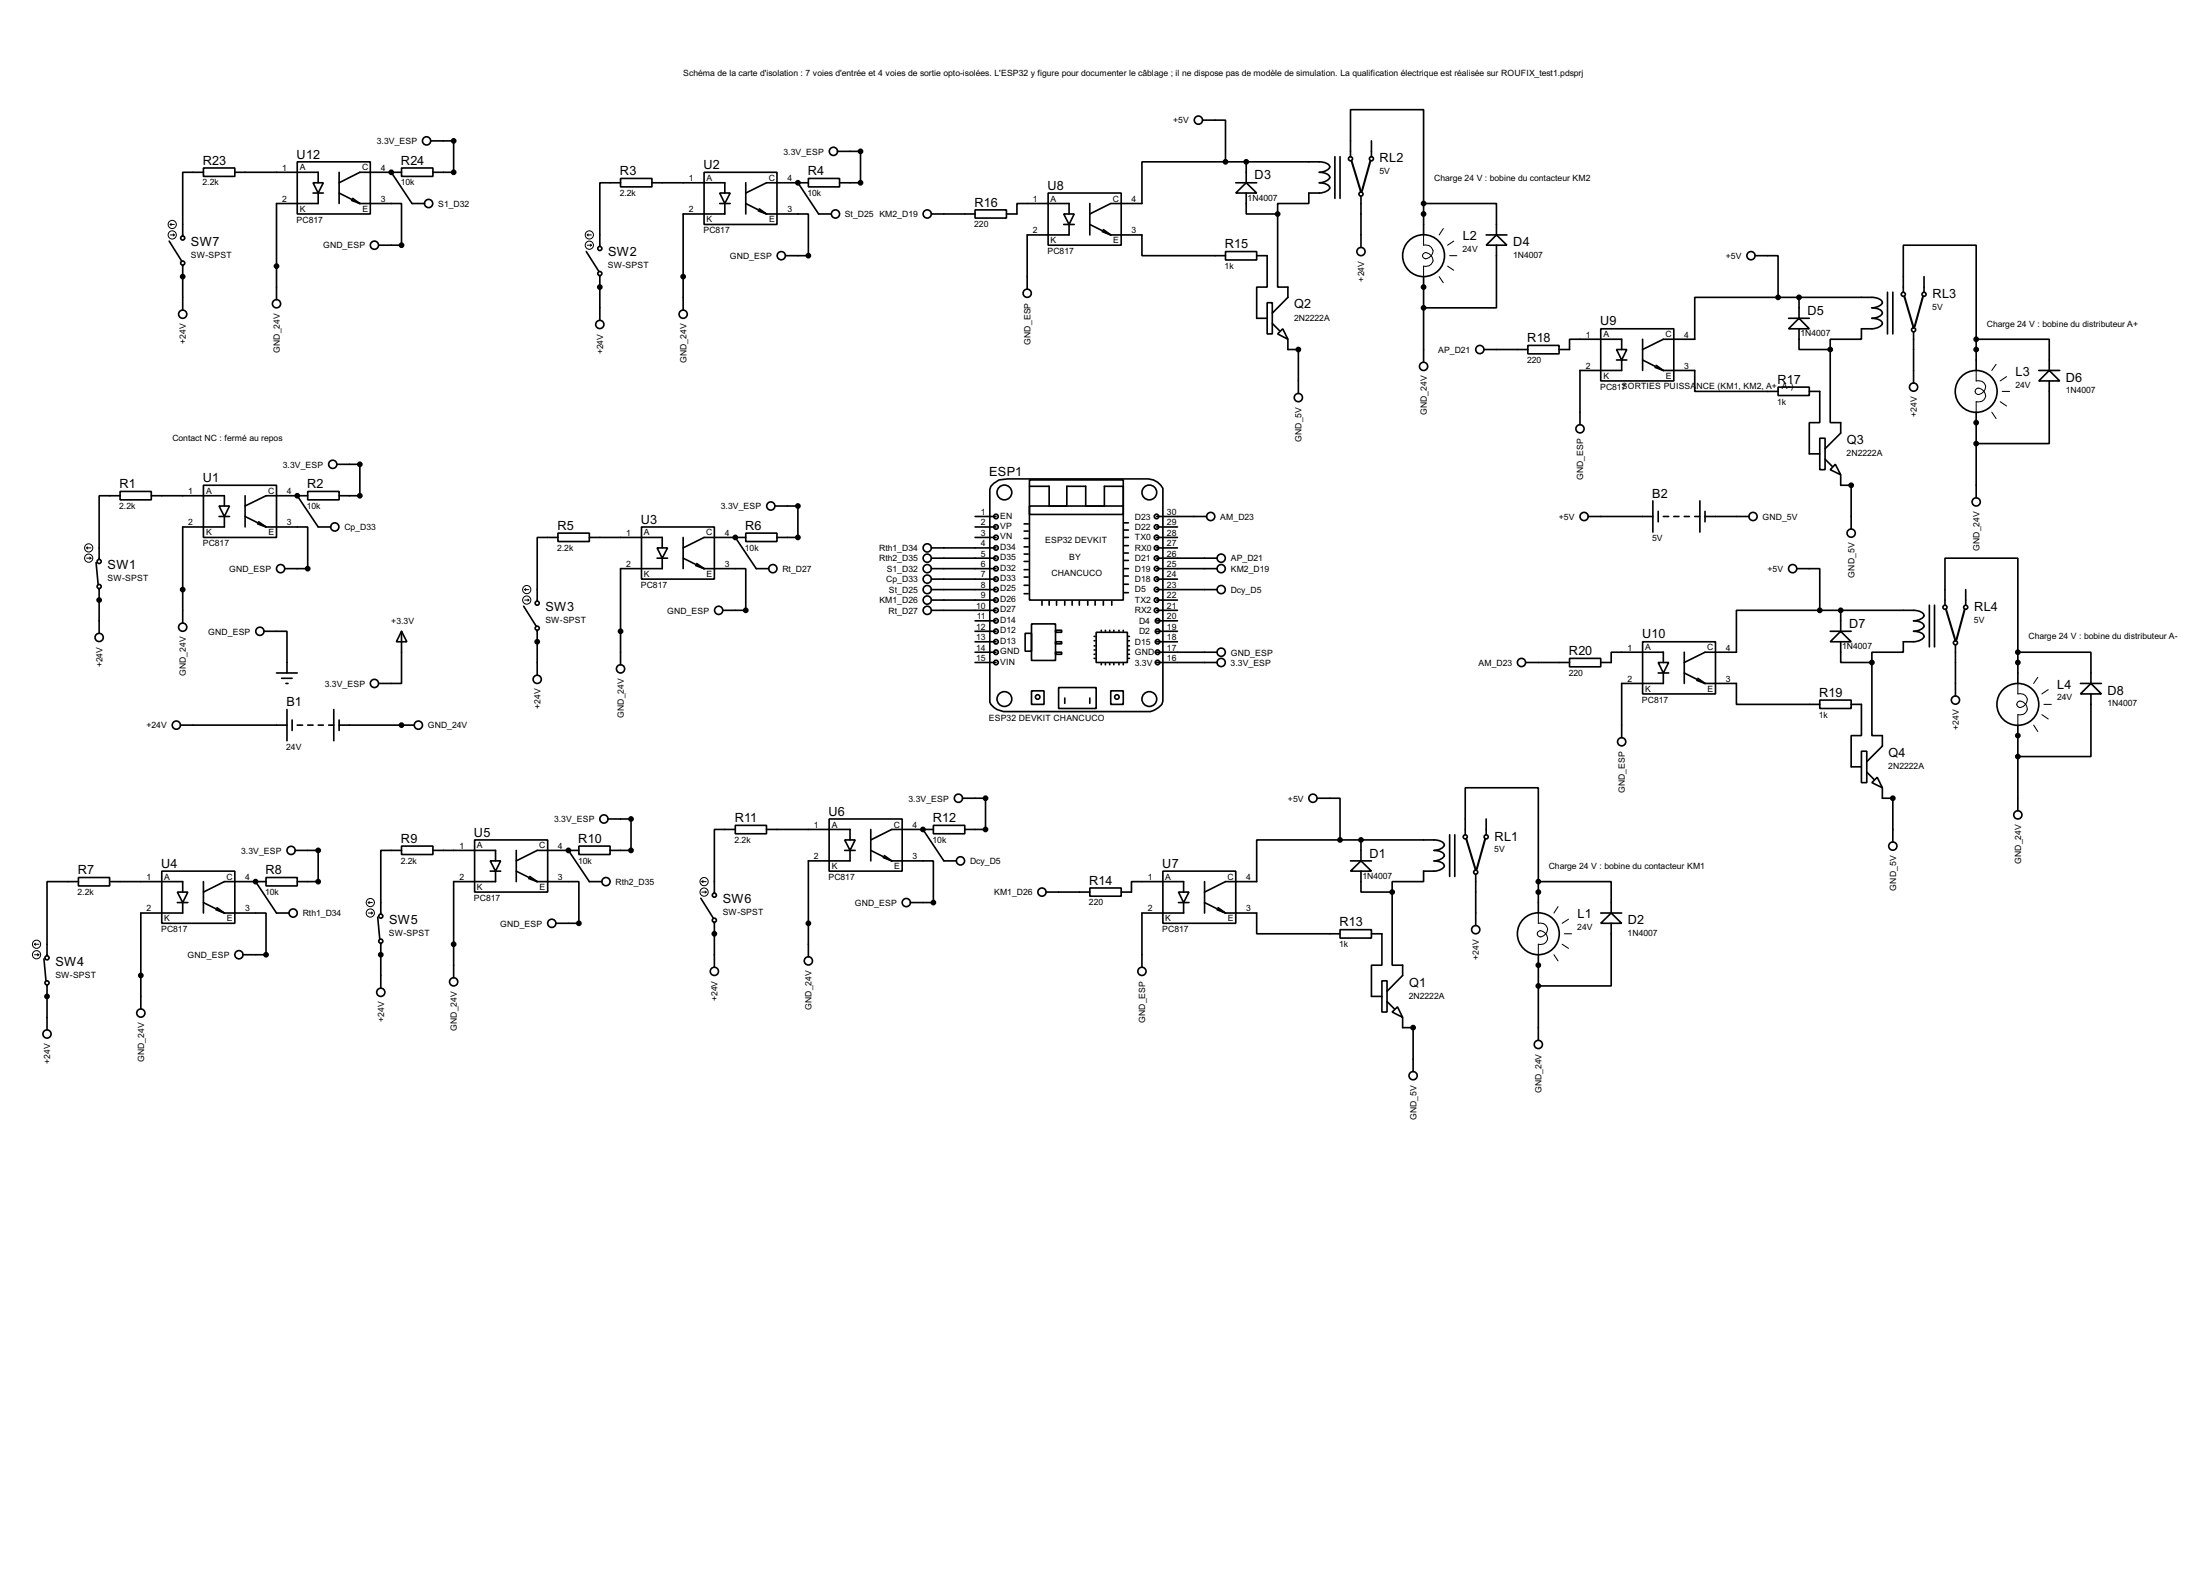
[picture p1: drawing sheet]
<svg xmlns="http://www.w3.org/2000/svg" width="536mm" height="383mm" viewBox="0 0 536 383" stroke-linecap="round" stroke-linejoin="round" font-family="sans-serif">
<g fill="none" stroke="#000" stroke-width=".4">
<path d="M72.4 39.4h17.8v12.7h-17.8zM105 34.3h5.5v7.7h-5M204 36.9h5.6v7.6h-5.1M292.9 29.3h5.6v10.1M298.5 39.4h23.5a2.08 2.08 0 0 1 1.9 1.3 2.67 2.67 0 0 1-2.5 1.3h.6a2.08 2.08 0 0 1 1.9 1.2 2.76 2.76 0 0 1-2.5 1.3h.6a2.08 2.08 0 0 1 1.9 1.3 2.75 2.75 0 0 1-2.5 1.2h-2.6v2.6h-7.6v2.5M298.5 39.4h-20.3v10.2h-7.6l-5.1 2.5M303.6 39.4v5.1M325.2 38.2v10.1M326.4 38.2v10.1M329 38.2v-11.5h17.8v22.9M334.1 34.3v3.9M41.2 58.7l3.1 4.9"/>
<path d="M49.6 40.9h7.6v2.1h-7.6zM49.6 42h-5.1v15.5M57.2 42h20.3v2.5M76.3 44.5h2.5l-1.3 2.5zM76.3 47h2.5M77.5 47v2.6h-10.1v23.4M82.6 42v7.6M82.6 47l5.1 2.6M85.7 48.8l2 .8M85.9 48.3l1.8 1.3M87.7 49.6h10.1v10.1h-5.5M95.3 42l5.1 7.6h3"/>
<path d="M97.8 40.9h7.7v2.1h-7.7zM97.8 42h-10.1l-5.1 2.5M151.2 43.5h7.6v2h-7.6zM151.2 44.5h-5.1v15.5M158.8 44.5h17.8v2.5M171.5 42h17.8v12.7h-17.8zM175.3 47h2.6l-1.3 2.6zM175.3 49.6h2.6M176.6 49.6v2.5h-10.2v23.4M181.7 44.5v7.6M181.7 49.6l5 2.5M184.7 51.4l2 .7"/>
<path d="M185 50.9l1.7 1.2M186.7 52.1h10.2v10.2h-5.6M194.4 44.5l5 7.6h3.1M196.9 43.5h7.6v2h-7.6zM196.9 44.5h-10.2l-5 2.5M226.9 52.1h10.6M237.5 51.1h7.7v2h-7.7zM245.2 52.1h2.5v-2.5h12.7v2.5M255.3 47h17.8v12.7h-17.8zM259.1 52.1h2.6l-1.3 2.6zM259.1 54.7h2.6M260.4 54.7v2.5h-10.2v13.2"/>
<path d="M265.5 49.6v7.6M265.5 54.7l5.1 2.5M268.5 56.4l2.1 .8M268.8 55.9l1.8 1.3M270.6 57.2h7.6v5.1h20.3M301 47l2.6-2.5 2.5 2.5zM301 44.5h5.1M303.6 47v5.1h7.6M311.2 52.1v17.8h2.5v2.5l-3.8 3.9M331.5 47.8v12.5M346.8 49.6h17.7v7.6M346.8 49.6v7.6"/>
<path d="M362 57.2h5.1M364.5 57.2l2.6 2.5h-5.1zM364.5 59.7v15.3h-17.7M44.5 64.6v10.9M142.8 61.3l3.1 4.8M146.1 67.1v10.9M298.5 61.3h7.6v2h-7.6zM306.1 62.3h2.6v7.6h-2.6v7.6h2.6M308.7 73.7h1.2v7.6h-1.2zM309.9 78.8l1.8 1.8M346.8 67.4v20.8M427.5 62.3h5.6v10.1"/>
<path d="M433.1 72.4h23.5a2.06 2.06 0 0 1 1.9 1.3 2.68 2.68 0 0 1-2.5 1.3h.6a2 2 0 0 1 1.9 1.3 2.68 2.68 0 0 1-2.5 1.2h.6a2.03 2.03 0 0 1 1.9 1.3 2.61 2.61 0 0 1-2.5 1.3h-2.6v2.5h-7.6v2.5M433.1 72.4h-20.3v10.2h-7.6l-5.1 2.5M435.7 77.5h5M438.2 77.5l2.5 2.6h-5zM438.2 72.4v5.1M459.8 71.2v10.1M461.1 71.2v10.1M463.6 71.2v-11.5h17.8v22.9M468.7 67.4v3.8M311.2 81.3l1.3-1.2 1.2 2.5zM313.7 82.6v2.5h2.6v10.7M361.5 85.1h10.7"/>
<path d="M372.2 84.1h7.6v2.1h-7.6zM379.8 85.1h2.5v-2.5h12.7v2.5M389.9 80.1h17.8v12.7h-17.8zM393.8 85.1h2.5l-1.3 2.6zM393.8 87.7h2.5M395 87.7v2.5h-10.1v13.2M400.1 82.6v7.6M400.1 87.7l5.1 2.5M403.2 89.5l2 .7M403.4 89l1.8 1.2M405.2 90.2h7.6v5.1h20.3M433.1 94.3h7.6v2h-7.6z"/>
<path d="M438.2 80.1v5h7.6M440.7 95.3h2.6v7.6h-2.6v7.6h2.6M445.8 85.1v17.8h2.6v2.6l-3.8 3.8M466.1 80.8v12.5M481.4 82.6h17.8v7.6M481.4 82.6v7.6M496.6 90.2h5.1M499.2 90.2l2.5 2.6h-5.1zM499.2 92.8v15.2h-17.8M29.3 119.7h7.6v2h-7.6zM49.6 118.2h17.8v12.7h-17.8zM75 119.7h7.6v2h-7.6z"/>
<path d="M82.1 113.1h5.6v7.6h-5.1M241.4 118.4l.7-.7 1.3-.8 2-.3h33.3a4.4 4.4 0 0 1 4.6 2.3v51.8a3.3 3.3 0 0 1-2.3 2.3l-.8 .3h-35.8a4.2 4.2 0 0 1-3.3-2.3v-51.8zM250.8 116.9h22.8v8.4h-22.8zM250.8 118.4h4.8v4.8h4.3M443.3 106.7h1.3v7.7h-1.3zM444.6 111.8l1.7 1.8M447.1 113.1l1.3 2.5-2.6-1.2zM448.4 115.6v2.6h2.5v10.6M481.4 100.4v20.8M23.4 137l.5 5.3M29.3 120.7h-5.1v15.5M36.9 120.7h17.8v2.5"/>
<path d="M53.4 123.2h2.5l-1.2 2.6zM53.4 125.8h2.5M54.7 125.8v2.5h-10.2v23.4M59.7 120.7v7.6M59.7 125.8l5.1 2.5M62.8 127.6l2 .7M63 127.1l1.8 1.2M64.8 128.3h10.2v10.2h-5.6M72.4 120.7l5.1 7.6h3.1M75 120.7h-10.2l-5.1 2.5M135.9 129.8h7.7v2.1h-7.7zM135.9 130.9h-5v15.5"/>
<path d="M143.6 130.9h17.7v2.5M156.3 128.3h17.7v12.7h-17.7zM160.1 133.4h2.5l-1.3 2.5zM160.1 135.9h2.5M161.3 135.9v2.6h-10.1v23.4M166.4 130.9v7.6M166.4 135.9l5.1 2.6M169.5 137.7l2 .8M169.7 137.2l1.8 1.3M171.5 138.5h10.2v10.1h-5.6M179.1 130.9l5.1 7.6h3.1M181.7 129.8h7.6v2.1h-7.6z"/>
<path d="M181.7 130.9h-10.2l-5.1 2.5M188.8 123.2h5.6v7.7h-5.1M226.9 138.5h15.7M226.9 133.4h15.7M226.9 135.9h15.7M237.5 130.9h5.1M237.5 125.8h5.1M237.5 128.3h5.1M249.5 127.6h1M249.5 129.3h1M249.5 131.1h1M249.5 133.2h1"/>
<path d="M249.5 134.9h1M249.5 136.7h1M249.5 138.7h1M250.8 123.2h22.8v22.9h-22.8zM259.9 123v-4.6h4.6v4.8h4.5v-4.8h4.6v4.8M273.9 138.5h1M273.9 130.9h1M273.9 127.3h1M273.9 129.1h1M273.9 132.9h1M273.9 134.7h1M273.9 136.5h1"/>
<path d="M281.7 138.5h14.8M281.7 130.9h5.1M281.7 125.8h12.2M281.7 133.4h5.1M281.7 135.9h14.8M281.7 128.3h5.1M386.9 125.8h15.7M402.6 122v7.6M403.9 124.5v2.6M405.2 125.8h1.3M407.7 125.8h1.3M410.3 125.8h1.2"/>
<path d="M412.8 125.8h1.3M414.1 122v7.6M415.3 125.8h10.7M415.3 124.5v2.6M437.7 138.5h5.6v10.1M24.2 143.3v10.9M64.3 153.7h5.6v10.2M97.8 153.7l1.3 2.6h-2.5zM97.8 153.7v12.7h-5.5M127.6 147.6l3 4.9M130.9 153.5v10.9M226.9 148.6h15.7"/>
<path d="M226.9 141h15.7M226.9 143.6h15.7M226.9 146.1h15.7M237.5 158.8h5.1M237.5 153.7h5.1M237.5 151.2h5.1M237.5 156.3h5.1M249.5 140.5h1M249.5 142.5h1M249.5 144.6h1M249.7 154.2h1.6v4.4h-1.6zM251.3 151.9h5.8v8.9h-5.8z"/>
<path d="M253.8 146.4v1M255.6 146.4v1M257.1 158.8h1.5v.5h-1.5zM257.1 156.3h1.5v.5h-1.5zM257.1 153.5h1.5v.5h-1.5zM257.4 146.4v1M259.4 146.4v1M261.2 146.4v1M262.9 146.4v1M265 146.4v1M266.5 159.3h.3M266.5 158.3h.3"/>
<path d="M266.5 157.3h.3M266.5 156h.3M266.5 155h.3M266.8 146.4v1M267 154h7.6v7.3h-7.6zM268.3 153.5v.2M268.8 146.4v1M269.3 153.5v.2M270.3 153.5v.2M270.8 146.4v1M271.3 153.5v.2M272.6 153.5v.2"/>
<path d="M273.6 153.5v.2M273.9 140.3h1M273.9 142.3h1M273.9 144.3h1M274.9 159.3h.2M274.9 158.3h.2M274.9 157.3h.2M274.9 156h.2M274.9 155h.2M281.7 148.6h5.1M281.7 141h5.1M281.7 143.6h14.8"/>
<path d="M281.7 146.1h5.1M281.7 158.8h14.8M281.7 153.7h5.1M281.7 151.2h5.1M281.7 156.3h5.1M400.1 156.3h17.8v12.7h-17.8zM410.3 158.8v7.6M443.3 148.6h23.4a2.06 2.06 0 0 1 2 1.3 2.68 2.68 0 0 1-2.6 1.3h.6a2 2 0 0 1 2 1.3 2.68 2.68 0 0 1-2.6 1.2h.6a2.03 2.03 0 0 1 2 1.3 2.61 2.61 0 0 1-2.6 1.3h-2.5v2.5h-7.6v2.5M443.3 148.6h-20.3v10.2h-7.7l-5 2.5M445.8 153.7h5.1M448.4 153.7l2.5 2.6h-5.1zM448.4 156.3v5h7.6"/>
<path d="M448.4 148.6v5.1M470 147.4v10.1M471.2 147.4v10.1M473.8 147.4v-11.5h17.7v22.9M476.3 157v12.5M478.8 143.6v3.8M491.5 158.8h17.8v7.6M491.5 158.8v7.6M44 176.6h25.9M67.4 163.9h5M68.6 165.2h2.6M69.7 166.4h.5"/>
<path d="M69.9 172.8v7.6M71.2 175.3v2.6M72.4 176.6h1.3M75 176.6h1.3M77.5 176.6h1.3M80.1 176.6h1.2M81.3 172.8v7.6M82.6 176.6h18.3M82.6 175.3v2.6M237.5 161.3h5.1M251.3 168.2h3v3.3h-3zM257.9 167.4h9.1v5.1h-9.1z"/>
<path d="M259.4 170v1.3M265.5 170v1.3M266.5 160.3h.3M268.3 161.6v.3M269.3 161.6v.3M270.3 161.6v.3M270.6 168.2h3v3.3h-3zM271.3 161.6v.3M272.6 161.6v.3M273.6 161.6v.3M274.9 160.3h.2M281.7 161.3h14.8"/>
<path d="M371.7 161.3h10.6M382.3 160.3h7.6v2.1h-7.6zM389.9 161.3h2.6v-2.5h12.7v2.5M403.9 161.3h2.6l-1.3 2.6zM403.9 163.9h2.6M405.2 163.9v2.5h-10.2v13.2M410.3 163.9l5 2.5M413.3 165.7l2 .7M413.6 165.2l1.7 1.2M415.3 166.4h7.7v5.1h20.3M443.3 170.5h7.6v2h-7.6zM450.9 171.5h2.5v7.6h-2.5v7.6h2.5"/>
<path d="M456 161.3v17.8h2.5v2.6l-3.8 3.8M491.5 176.6v20.8M506.8 166.4h5.1M509.3 166.4l2.6 2.6h-5.1zM509.3 169v15.2h-17.8M148.1 199.4h5.6v7.7h-5.1M202 199.4h17.8v12.7h-17.8zM234.5 194.4h5.6v7.6h-5.1M320.9 194.4h5.5v10.1M362 199.4v3.9M453.4 182.9h1.3v7.7h-1.3zM454.7 188l1.8 1.8"/>
<path d="M456 190.6l1.3-1.3 1.2 2.5zM458.5 191.8v2.6h2.6v10.6M19.1 213.7h7.6v2h-7.6zM19.1 214.7h-7.6v18M26.7 214.7h17.8v2.5M39.4 212.1h17.8v12.7h-17.8zM43.2 217.2h2.6l-1.3 2.6zM43.2 219.8h2.6M44.5 219.8v2.5h-10.2v23.4M49.6 214.7v7.6M49.6 219.8l5.1 2.5M62.3 214.7l5.1 7.6h3"/>
<path d="M64.8 213.7h7.6v2h-7.6zM64.8 214.7h-10.1l-5.1 2.5M71.9 207.1h5.6v7.6h-5.1M97.8 206h7.7v2.1h-7.7zM97.8 207.1h-5v15.5M105.5 207.1h15.2v2.5M115.6 204.5h17.8v12.7h-17.8zM119.4 209.6h2.6l-1.3 2.5zM119.4 212.1h2.6M120.7 212.1v2.6h-10.2v23.4M125.8 207.1v7.6M125.8 212.1l5.1 2.6"/>
<path d="M128.8 213.9l2.1 .8M129.1 213.4l1.8 1.3M130.9 214.7h10.1v10.1h-5.6M138.5 207.1l5.1 7.6h3M141 206h7.6v2.1h-7.6zM141 207.1h-10.1l-5.1 2.5M170.7 218.7l3.1 4.9M179.1 201h7.6v2h-7.6zM179.1 202h-5.1v15.5M186.7 202h20.4v2.5M205.8 204.5h2.5l-1.2 2.6zM205.8 207.1h2.5"/>
<path d="M207.1 207.1v2.5h-10.2v23.4M212.1 202v7.6M212.1 207.1l5.1 2.5M215.2 208.8l2 .8M215.4 208.3l1.8 1.3M217.2 209.6h10.2v10.2h-5.6M224.8 202l5.1 7.6h3.1M227.4 201h7.6v2h-7.6zM227.4 202h-10.2l-5.1 2.5M254.8 217.2h10.7M265.5 216.2h7.6v2h-7.6zM273.1 217.2h2.5v-2.5h12.7v2.5"/>
<path d="M283.3 212.1h17.7v12.7h-17.7zM287.1 217.2h2.5l-1.3 2.6zM287.1 219.8h2.5M288.3 219.8v2.5h-10.1v13.2M293.4 214.7v7.6M293.4 219.8l5.1 2.5M326.4 204.5h23.5a2.01 2.01 0 0 1 1.9 1.3 2.58 2.58 0 0 1-2.5 1.3h.6a2.01 2.01 0 0 1 1.9 1.2 2.66 2.66 0 0 1-2.5 1.3h.6a2.01 2.01 0 0 1 1.9 1.3 2.65 2.65 0 0 1-2.5 1.2h-2.5v2.6h-7.7v2.5M326.4 204.5h-20.3v10.2h-7.6l-5.1 2.5M329 212.1l2.5-2.5 2.6 2.5zM329 209.6h5.1M331.5 212.1v5.1h7.6M331.5 204.5v5.1"/>
<path d="M339.1 217.2v17.8h2.6v2.5l-3.8 3.9M353.1 203.3v10.1M354.4 203.3v10.1M356.9 203.3v-11.5h17.8v22.9M359.5 212.9v12.5M374.7 214.7h17.8v7.6M374.7 214.7v7.6M10.7 233.5l.5 5.3M11.5 239.8v11M52.6 221.5l2.1 .8M52.9 221l1.8 1.3M54.7 222.3h10.1v10.2h-5.6"/>
<path d="M92 223.3l.5 5.4M92.8 229.7v10.9M174 224.6v10.9M296.5 221.5l2 .8M296.7 221l1.8 1.3M298.5 222.3h7.6v5.1h20.3M326.4 226.4h7.7v2h-7.7zM334.1 227.4h2.5v7.6h-2.5v7.6h2.5M336.6 238.8h1.3v7.6h-1.3zM374.7 232.5v20.8M389.9 224.8l2.6-2.5 2.5 2.5zM389.9 222.3h5.1"/>
<path d="M392.5 224.8v15.3h-17.8M337.9 243.9l1.8 1.8M339.1 246.4l1.3-1.2 1.3 2.5zM341.7 247.7v2.5h2.5v10.7"/>
<circle cx="103.9" cy="34.3" r="1"/>
<circle cx="203" cy="36.9" r="1"/>
<circle cx="291.9" cy="29.3" r="1"/>
<circle cx="328.9" cy="38.7" r=".5"/>
<circle cx="334" cy="38.7" r=".5"/>
<circle cx="44.5" cy="58" r=".5"/>
<circle cx="91.2" cy="59.7" r="1"/>
<circle cx="104.4" cy="49.6" r="1"/>
<circle cx="203.5" cy="52.1" r="1"/>
<circle cx="225.8" cy="52.1" r="1"/>
<circle cx="331.5" cy="47.3" r=".5"/>
<circle cx="44.5" cy="76.5" r="1"/>
<circle cx="44.5" cy="64.1" r=".5"/>
<circle cx="67.3" cy="74" r="1"/>
<circle cx="146.1" cy="79" r="1"/>
<circle cx="146.1" cy="60.5" r=".5"/>
<circle cx="146.1" cy="66.6" r=".5"/>
<circle cx="166.4" cy="76.5" r="1"/>
<circle cx="190.3" cy="62.3" r="1"/>
<circle cx="250.2" cy="71.4" r="1"/>
<circle cx="331.5" cy="61.3" r="1"/>
<circle cx="346.7" cy="62.3" r="5.1"/>
<circle cx="426.5" cy="62.3" r="1"/>
<circle cx="463.6" cy="71.7" r=".5"/>
<circle cx="468.6" cy="71.7" r=".5"/>
<circle cx="316.2" cy="96.8" r="1"/>
<circle cx="346.7" cy="89.2" r="1"/>
<circle cx="360.4" cy="85.1" r="1"/>
<circle cx="466.1" cy="94.3" r="1"/>
<circle cx="466.1" cy="80.3" r=".5"/>
<circle cx="481.3" cy="95.3" r="5.1"/>
<circle cx="81" cy="113.1" r="1"/>
<circle cx="244.6" cy="119.9" r="1.8"/>
<circle cx="279.9" cy="119.9" r="1.8"/>
<circle cx="384.8" cy="104.4" r="1"/>
<circle cx="24.1" cy="136.7" r=".5"/>
<circle cx="68.3" cy="138.5" r="1"/>
<circle cx="81.5" cy="128.3" r="1"/>
<circle cx="187.7" cy="123.2" r="1"/>
<circle cx="188.2" cy="138.5" r="1"/>
<circle cx="225.8" cy="135.9" r="1"/>
<circle cx="225.8" cy="138.5" r="1"/>
<circle cx="225.8" cy="133.4" r="1"/>
<circle cx="242.6" cy="130.9" r=".55"/>
<circle cx="242.6" cy="128.3" r=".55"/>
<circle cx="242.6" cy="135.9" r=".55"/>
<circle cx="242.6" cy="133.4" r=".55"/>
<circle cx="242.6" cy="138.5" r=".55"/>
<circle cx="242.6" cy="125.8" r=".55"/>
<circle cx="281.7" cy="130.9" r=".55"/>
<circle cx="281.7" cy="138.5" r=".55"/>
<circle cx="281.7" cy="128.3" r=".55"/>
<circle cx="281.7" cy="125.8" r=".55"/>
<circle cx="281.7" cy="135.9" r=".55"/>
<circle cx="281.7" cy="133.4" r=".55"/>
<circle cx="294.9" cy="125.8" r="1"/>
<circle cx="297.4" cy="135.9" r="1"/>
<circle cx="297.4" cy="138.5" r="1"/>
<circle cx="385.8" cy="125.8" r="1"/>
<circle cx="427" cy="125.8" r="1"/>
<circle cx="436.6" cy="138.5" r="1"/>
<circle cx="450.9" cy="129.8" r="1"/>
<circle cx="481.3" cy="122.2" r="1"/>
<circle cx="24.1" cy="155.2" r="1"/>
<circle cx="24.1" cy="142.8" r=".5"/>
<circle cx="44.5" cy="152.7" r="1"/>
<circle cx="63.3" cy="153.7" r="1"/>
<circle cx="130.8" cy="153" r=".5"/>
<circle cx="130.8" cy="146.9" r=".5"/>
<circle cx="175" cy="148.6" r="1"/>
<circle cx="225.8" cy="141" r="1"/>
<circle cx="225.8" cy="143.6" r="1"/>
<circle cx="225.8" cy="148.6" r="1"/>
<circle cx="225.8" cy="146.1" r="1"/>
<circle cx="242.6" cy="153.7" r=".55"/>
<circle cx="242.6" cy="158.8" r=".55"/>
<circle cx="242.6" cy="156.3" r=".55"/>
<circle cx="242.6" cy="148.6" r=".55"/>
<circle cx="242.6" cy="141" r=".55"/>
<circle cx="242.6" cy="143.6" r=".55"/>
<circle cx="242.6" cy="151.2" r=".55"/>
<circle cx="242.6" cy="146.1" r=".55"/>
<circle cx="281.7" cy="146.1" r=".55"/>
<circle cx="281.7" cy="141" r=".55"/>
<circle cx="281.7" cy="143.6" r=".55"/>
<circle cx="281.7" cy="148.6" r=".55"/>
<circle cx="281.9" cy="153.7" r=".55"/>
<circle cx="281.9" cy="151.2" r=".55"/>
<circle cx="281.9" cy="156.3" r=".55"/>
<circle cx="281.9" cy="158.8" r=".55"/>
<circle cx="297.4" cy="143.6" r="1"/>
<circle cx="297.4" cy="158.8" r="1"/>
<circle cx="473.7" cy="147.9" r=".5"/>
<circle cx="476.3" cy="156.5" r=".5"/>
<circle cx="478.8" cy="147.9" r=".5"/>
<circle cx="42.9" cy="176.6" r="1"/>
<circle cx="91.2" cy="166.4" r="1"/>
<circle cx="101.9" cy="176.6" r="1"/>
<circle cx="130.8" cy="165.4" r="1"/>
<circle cx="151.1" cy="162.9" r="1"/>
<circle cx="242.6" cy="161.3" r=".55"/>
<circle cx="244.6" cy="170.2" r="1.8"/>
<circle cx="252.7" cy="169.7" r=".55"/>
<circle cx="272" cy="169.7" r=".55"/>
<circle cx="279.9" cy="170.2" r="1.8"/>
<circle cx="281.9" cy="161.3" r=".55"/>
<circle cx="297.4" cy="161.3" r="1"/>
<circle cx="370.6" cy="161.3" r="1"/>
<circle cx="476.3" cy="170.5" r="1"/>
<circle cx="491.5" cy="171.5" r="5.1"/>
<circle cx="147.1" cy="199.4" r="1"/>
<circle cx="233.4" cy="194.4" r="1"/>
<circle cx="319.8" cy="194.4" r="1"/>
<circle cx="395" cy="180.6" r="1"/>
<circle cx="491.5" cy="198.4" r="1"/>
<circle cx="70.9" cy="207.1" r="1"/>
<circle cx="147.6" cy="214.7" r="1"/>
<circle cx="174" cy="218" r=".5"/>
<circle cx="220.7" cy="219.8" r="1"/>
<circle cx="233.9" cy="209.6" r="1"/>
<circle cx="253.8" cy="217.2" r="1"/>
<circle cx="356.9" cy="203.8" r=".5"/>
<circle cx="359.4" cy="212.4" r=".5"/>
<circle cx="362" cy="203.8" r=".5"/>
<circle cx="461" cy="206" r="1"/>
<circle cx="11.4" cy="233.2" r=".5"/>
<circle cx="11.4" cy="239.3" r=".5"/>
<circle cx="58.2" cy="232.5" r="1"/>
<circle cx="71.4" cy="222.3" r="1"/>
<circle cx="92.7" cy="229.2" r=".5"/>
<circle cx="92.7" cy="223.1" r=".5"/>
<circle cx="110.5" cy="239.1" r="1"/>
<circle cx="134.4" cy="224.8" r="1"/>
<circle cx="174" cy="236.5" r="1"/>
<circle cx="174" cy="224.1" r=".5"/>
<circle cx="196.9" cy="234" r="1"/>
<circle cx="278.1" cy="236.5" r="1"/>
<circle cx="359.4" cy="226.4" r="1"/>
<circle cx="374.7" cy="227.4" r="5.1"/>
<circle cx="11.4" cy="251.8" r="1"/>
<circle cx="34.3" cy="246.7" r="1"/>
<circle cx="92.7" cy="241.6" r="1"/>
<circle cx="374.7" cy="254.3" r="1"/>
<circle cx="344.2" cy="261.9" r="1"/>
</g>
<g fill="#000">
<circle cx="95.3" cy="42" r=".2"/>
<circle cx="194.4" cy="44.5" r=".2"/>
<circle cx="44.5" cy="67.4" r=".2"/>
<circle cx="146.1" cy="69.9" r=".2"/>
<circle cx="346.8" cy="69.9" r=".2"/>
<circle cx="481.4" cy="102.9" r=".2"/>
<circle cx="72.4" cy="120.7" r=".2"/>
<circle cx="179.1" cy="130.9" r=".2"/>
<circle cx="24.2" cy="146.1" r=".2"/>
<circle cx="130.9" cy="156.3" r=".2"/>
<circle cx="97.8" cy="176.6" r=".2"/>
<circle cx="491.5" cy="179.1" r=".2"/>
<circle cx="62.3" cy="214.7" r=".2"/>
<circle cx="138.5" cy="207.1" r=".2"/>
<circle cx="224.8" cy="202" r=".2"/>
<circle cx="92.8" cy="232.5" r=".2"/>
<circle cx="174" cy="227.4" r=".2"/>
<circle cx="374.7" cy="235" r=".2"/>
<circle cx="11.5" cy="242.6" r=".2"/>
</g>
<g fill="none" stroke="#000" stroke-width=".24">
<path d="M41.5 57.2h1M41.5 54.7l.2 .2M41.5 54.7h1M41.7 54.4l-.2 .3M42.2 57l.3 .2M42.5 57.2l-.3 .3M143.1 57.2h1M143.1 59.7h1M143.1 57.2l.2 .3M143.3 57l-.2 .2M143.8 59.5l.3 .2M144.1 59.7l-.3 .3"/>
<path d="M21.1 135.9h1.1M21.1 133.4l.3 .3M21.1 133.4h1.1M21.4 133.2l-.3 .2M21.9 135.7l.3 .2M22.2 135.9l-.3 .3M127.8 146.1h1M127.8 143.6l.3 .2M127.8 143.6h1M128.1 143.3l-.3 .3M128.6 145.9l.2 .2M128.8 146.1l-.2 .3"/>
<path d="M89.7 219.8l.3 .2M89.7 219.8h1M90 219.5l-.3 .3M171 217.2h1M171 214.7l.3 .2M171 214.7h1M171.3 214.4l-.3 .3M171.8 217l.2 .2M172 217.2l-.2 .3M8.4 232.5h1.1M8.4 229.9l.3 .3M8.4 229.9h1.1"/>
<path d="M8.7 229.7l-.3 .2M9.2 232.2l.3 .3M9.5 232.5l-.3 .2M89.7 222.3h1M90.5 222.1l.2 .2M90.7 222.3l-.2 .3"/>
<circle cx="41.9" cy="57.2" r="1"/>
<circle cx="41.9" cy="54.7" r="1"/>
<circle cx="143.5" cy="57.2" r="1"/>
<circle cx="143.5" cy="59.7" r="1"/>
<circle cx="21.6" cy="135.9" r="1"/>
<circle cx="21.6" cy="133.4" r="1"/>
<circle cx="128.3" cy="146.1" r="1"/>
<circle cx="128.3" cy="143.6" r="1"/>
<circle cx="90.2" cy="219.8" r="1"/>
<circle cx="171.5" cy="217.2" r="1"/>
<circle cx="171.5" cy="214.7" r="1"/>
<circle cx="8.9" cy="232.5" r="1"/>
<circle cx="8.9" cy="229.9" r="1"/>
<circle cx="90.2" cy="222.3" r="1"/>
</g>
<g fill="#000" stroke="#000" stroke-width=".4">
<circle cx="110.5" cy="34.3" r=".5"/>
<circle cx="209.6" cy="36.9" r=".5"/>
<circle cx="298.5" cy="39.4" r=".5"/>
<circle cx="303.5" cy="39.4" r=".5"/>
<circle cx="95.3" cy="42" r=".5"/>
<circle cx="97.8" cy="59.7" r=".5"/>
<circle cx="110.5" cy="42" r=".5"/>
<circle cx="194.3" cy="44.5" r=".5"/>
<circle cx="209.6" cy="44.5" r=".5"/>
<circle cx="311.2" cy="52.1" r=".5"/>
<circle cx="346.7" cy="49.6" r=".5"/>
<circle cx="346.7" cy="52.1" r=".5"/>
<circle cx="44.5" cy="67.4" r=".5"/>
<circle cx="67.3" cy="64.8" r=".5"/>
<circle cx="146.1" cy="69.9" r=".5"/>
<circle cx="166.4" cy="67.4" r=".5"/>
<circle cx="196.9" cy="62.3" r=".5"/>
<circle cx="346.7" cy="69.9" r=".5"/>
<circle cx="346.7" cy="75" r=".5"/>
<circle cx="433.1" cy="72.4" r=".5"/>
<circle cx="438.2" cy="72.4" r=".5"/>
<circle cx="316.2" cy="85.1" r=".5"/>
<circle cx="445.8" cy="85.1" r=".5"/>
<circle cx="481.3" cy="85.1" r=".5"/>
<circle cx="481.3" cy="82.6" r=".5"/>
<circle cx="87.6" cy="113.1" r=".5"/>
<circle cx="450.9" cy="118.2" r=".5"/>
<circle cx="481.3" cy="108" r=".5"/>
<circle cx="481.3" cy="102.9" r=".5"/>
<circle cx="72.4" cy="120.7" r=".5"/>
<circle cx="74.9" cy="138.5" r=".5"/>
<circle cx="87.6" cy="120.7" r=".5"/>
<circle cx="179.1" cy="130.9" r=".5"/>
<circle cx="194.3" cy="123.2" r=".5"/>
<circle cx="194.3" cy="130.9" r=".5"/>
<circle cx="24.1" cy="146.1" r=".5"/>
<circle cx="44.5" cy="143.6" r=".5"/>
<circle cx="130.8" cy="156.3" r=".5"/>
<circle cx="151.1" cy="153.7" r=".5"/>
<circle cx="181.6" cy="148.6" r=".5"/>
<circle cx="443.2" cy="148.6" r=".5"/>
<circle cx="448.3" cy="148.6" r=".5"/>
<circle cx="491.5" cy="158.8" r=".5"/>
<circle cx="97.8" cy="176.6" r=".5"/>
<circle cx="455.9" cy="161.3" r=".5"/>
<circle cx="491.5" cy="179.1" r=".5"/>
<circle cx="491.5" cy="161.3" r=".5"/>
<circle cx="153.7" cy="199.4" r=".5"/>
<circle cx="240" cy="194.4" r=".5"/>
<circle cx="461" cy="194.4" r=".5"/>
<circle cx="491.5" cy="184.2" r=".5"/>
<circle cx="62.2" cy="214.7" r=".5"/>
<circle cx="77.5" cy="207.1" r=".5"/>
<circle cx="77.5" cy="214.7" r=".5"/>
<circle cx="138.4" cy="207.1" r=".5"/>
<circle cx="153.7" cy="207.1" r=".5"/>
<circle cx="224.8" cy="202" r=".5"/>
<circle cx="227.3" cy="219.8" r=".5"/>
<circle cx="240" cy="202" r=".5"/>
<circle cx="326.4" cy="204.5" r=".5"/>
<circle cx="331.5" cy="204.5" r=".5"/>
<circle cx="339.1" cy="217.2" r=".5"/>
<circle cx="374.7" cy="217.2" r=".5"/>
<circle cx="374.7" cy="214.7" r=".5"/>
<circle cx="34.3" cy="237.5" r=".5"/>
<circle cx="64.8" cy="232.5" r=".5"/>
<circle cx="92.7" cy="232.5" r=".5"/>
<circle cx="110.5" cy="229.9" r=".5"/>
<circle cx="141" cy="224.8" r=".5"/>
<circle cx="174" cy="227.4" r=".5"/>
<circle cx="196.9" cy="224.8" r=".5"/>
<circle cx="374.7" cy="235" r=".5"/>
<circle cx="11.4" cy="242.6" r=".5"/>
<circle cx="344.2" cy="250.2" r=".5"/>
<circle cx="374.7" cy="240.1" r=".5"/>
</g>
<path d="M329.2 39.2l2.3 7.6M333.8 39.2l-2 7.3M463.9 72.2l2.2 7.6M468.4 72.2l-2 7.4M474 148.4l2.3 7.6M478.6 148.4l-2 7.4M357.2 204.3l2.3 7.6M361.8 204.3l-2.1 7.3" fill="none" stroke="#000" stroke-width=".5"/>
<g fill="none" stroke="#000" stroke-width=".25">
<path d="M346.8 57.2v2.5a1.68 1.68 0 0 1 2.2 1.2 1.68 1.68 0 0 1-1.4 2 .8 .8 0 0 1-1.1-.9 .8 .8 0 0 1 1.4-.3 1.66 1.66 0 0 1 1 2.2 1.66 1.66 0 0 1-2.1 .9v2.6M351.6 55.7l-1 1.5M354.1 58.7l-1.5 1M350.6 67.4l1 1.5M352.6 64.8l1.5 1M353.1 62.3h1.8M481.4 90.2v2.6a1.69 1.69 0 0 1 2.2 1.1 1.69 1.69 0 0 1-1.4 2.1 .82 .82 0 0 1-1.1-1 .82 .82 0 0 1 1.5-.3 1.66 1.66 0 0 1 .9 2.2 1.66 1.66 0 0 1-2.1 .9v2.6M486.2 88.7l-1 1.5M487.2 97.8l1.6 1.1M487.7 95.3h1.8M488.8 91.7l-1.6 1.1M485.2 100.4l1 1.5"/>
<path d="M491.5 166.4v2.6a1.69 1.69 0 0 1 2.2 1.1 1.69 1.69 0 0 1-1.3 2.1 .83 .83 0 0 1-1.1-1 .83 .83 0 0 1 1.4-.3 1.66 1.66 0 0 1 1 2.2 1.66 1.66 0 0 1-2.2 .9v2.6M495.4 176.6l1 1.5M496.4 164.9l-1 1.5M497.4 174l1.5 1.1M497.9 171.5h1.8M498.9 167.9l-1.5 1.1M374.7 222.3v2.5a1.68 1.68 0 0 1 2.2 1.2 1.68 1.68 0 0 1-1.4 2 .8 .8 0 0 1-1-.9 .8 .8 0 0 1 1.4-.3 1.65 1.65 0 0 1 .9 2.1 1.65 1.65 0 0 1-2.1 1v2.6M378.5 232.5l1 1.5M379.5 220.8l-1 1.5M380.5 229.9l1.6 1M381.1 227.4h1.7M382.1 223.8l-1.6 1"/>
</g>
<g font-size="3.5">
<text x="49.4" y="40.1">R23</text>
<text x="72.3" y="38.6">U12</text>
<text x="97.7" y="40.1">R24</text>
<text x="171.4" y="41.2">U2</text>
<text x="336.1" y="39.5">RL2</text>
<text x="151" y="42.7">R3</text>
<text x="196.8" y="42.7">R4</text>
<text x="255.2" y="46.2">U8</text>
<text x="305.6" y="43.7">D3</text>
<text x="237.4" y="50.3">R16</text>
<text x="46.5" y="59.9">SW7</text>
<text x="356.3" y="58.5">L2</text>
<text x="368.6" y="59.9">D4</text>
<text x="148.1" y="62.4">SW2</text>
<text x="298.4" y="60.5">R15</text>
<text x="315.3" y="75.1">Q2</text>
<text x="440.3" y="76.7">D5</text>
<text x="470.7" y="72.6">RL3</text>
<text x="372" y="83.3">R18</text>
<text x="389.8" y="79.3">U9</text>
<text x="433" y="93.5">R17</text>
<text x="491" y="91.5">L3</text>
<text x="503.2" y="92.9">D6</text>
<text x="449.9" y="108.2">Q3</text>
<text x="29.1" y="118.9">R1</text>
<text x="49.4" y="117.4">U1</text>
<text x="74.8" y="118.9">R2</text>
<text x="240.9" y="115.8">ESP1</text>
<text x="402.5" y="121.2">B2</text>
<text x="135.8" y="129">R5</text>
<text x="156.1" y="127.5">U3</text>
<text x="181.5" y="129">R6</text>
<text x="26.2" y="138.6">SW1</text>
<text x="132.9" y="148.8">SW3</text>
<text x="480.9" y="148.8">RL4</text>
<text x="400" y="155.5">U10</text>
<text x="450.4" y="152.9">D7</text>
<text x="382.2" y="159.5">R20</text>
<text x="501.1" y="167.7">L4</text>
<text x="69.8" y="172">B1</text>
<text x="443.1" y="169.7">R19</text>
<text x="513.4" y="169.1">D8</text>
<text x="460" y="184.4">Q4</text>
<text x="115.5" y="203.7">U5</text>
<text x="179" y="200.2">R11</text>
<text x="201.8" y="198.6">U6</text>
<text x="227.2" y="200.2">R12</text>
<text x="97.7" y="205.2">R9</text>
<text x="140.9" y="205.2">R10</text>
<text x="333.6" y="208.8">D1</text>
<text x="364" y="204.7">RL1</text>
<text x="19" y="212.9">R7</text>
<text x="39.3" y="211.3">U4</text>
<text x="64.7" y="212.9">R8</text>
<text x="265.3" y="215.4">R14</text>
<text x="283.1" y="211.3">U7</text>
<text x="176.1" y="219.9">SW6</text>
<text x="94.8" y="225">SW5</text>
<text x="326.3" y="225.6">R13</text>
<text x="384.3" y="223.6">L1</text>
<text x="396.5" y="225">D2</text>
<text x="13.5" y="235.2">SW4</text>
<text x="343.2" y="240.2">Q1</text>
</g>
<g font-size="2.4">
<text x="166.4" y="18.5">Schéma de la carte d'isolation : 7 voies d'entrée et 4 voies de sortie opto-isolées. L'ESP32 y figure pour documenter le câblage ; il ne dispose pas de modèle de simulation. La qualification électrique est réalisée sur ROUFIX_test1.pdsprj</text>
<text x="91.8" y="35.1">3.3V_ESP</text>
<text x="285.8" y="30">+5V</text>
<text x="68.8" y="41.6">1</text>
<text x="73" y="41.5">A</text>
<text x="88.2" y="41.5">C</text>
<text x="92.8" y="41.6">4</text>
<text x="190.9" y="37.7">3.3V_ESP</text>
<text x="49.4" y="45.2">2.2k</text>
<text x="97.6" y="45.2">10k</text>
<text x="151" y="47.7">2.2k</text>
<text x="167.8" y="44.1">1</text>
<text x="172.1" y="44">A</text>
<text x="187.2" y="44">C</text>
<text x="191.8" y="44.1">4</text>
<text x="196.7" y="47.7">10k</text>
<text x="336" y="42.4">5V</text>
<text x="349.3" y="44">Charge 24 V : bobine du contacteur KM2</text>
<text x="68.8" y="49.2">2</text>
<text x="73" y="51.6">K</text>
<text x="88.3" y="51.6">E</text>
<text x="92.8" y="49.2">3</text>
<text x="106.7" y="50.4">S1_D32</text>
<text x="167.8" y="51.7">2</text>
<text x="191.8" y="51.7">3</text>
<text x="205.8" y="52.9">St_D25 KM2_D19</text>
<text x="251.6" y="49.2">1</text>
<text x="255.9" y="49.1">A</text>
<text x="271" y="49.1">C</text>
<text x="275.6" y="49.2">4</text>
<text x="303.9" y="48.9">1N4007</text>
<text x="72.2" y="54.3">PC817</text>
<text x="171.3" y="56.8">PC817</text>
<text x="172.1" y="54.2">K</text>
<text x="187.3" y="54.2">E</text>
<text x="237.3" y="55.3">220</text>
<text x="251.6" y="56.8">2</text>
<text x="255.9" y="59.3">K</text>
<text x="271.1" y="59.3">E</text>
<text x="275.6" y="56.8">3</text>
<text x="46.5" y="62.8">SW-SPST</text>
<text x="78.7" y="60.5">GND_ESP</text>
<text x="148.1" y="65.4">SW-SPST</text>
<text x="177.7" y="63.1">GND_ESP</text>
<text x="255.1" y="61.9">PC817</text>
<text x="298.3" y="65.5">1k</text>
<text x="356.3" y="61.4">24V</text>
<text x="368.6" y="62.8">1N4007</text>
<text x="420.4" y="63.1">+5V</text>
<text x="332.3" y="68.6" transform="rotate(-90 332.3 68.6)">+24V</text>
<text x="470.7" y="75.5">5V</text>
<text x="45.3" y="83.8" transform="rotate(-90 45.3 83.8)">+24V</text>
<text x="251" y="84" transform="rotate(-90 251 84)">GND_ESP</text>
<text x="315.2" y="78.1">2N2222A</text>
<text x="386.3" y="82.2">1</text>
<text x="390.5" y="82.1">A</text>
<text x="405.7" y="82.1">C</text>
<text x="410.3" y="82.2">4</text>
<text x="438.6" y="81.9">1N4007</text>
<text x="483.9" y="79.5">Charge 24 V : bobine du distributeur A+</text>
<text x="68.2" y="85.9" transform="rotate(-90 68.2 85.9)">GND_24V</text>
<text x="146.9" y="86.3" transform="rotate(-90 146.9 86.3)">+24V</text>
<text x="167.2" y="88.4" transform="rotate(-90 167.2 88.4)">GND_24V</text>
<text x="350.3" y="85.9">AP_D21</text>
<text x="372" y="88.4">220</text>
<text x="386.3" y="89.8">2</text>
<text x="410.3" y="89.8">3</text>
<text x="389.7" y="95">PC817</text>
<text x="390.5" y="92.3">K</text>
<text x="395" y="94.8">SORTIES PUISSA</text>
<text x="405.8" y="92.3">E</text>
<text x="413.2" y="94.8">NCE (KM1, KM2, A+,</text>
<text x="434" y="94.8">A-)</text>
<text x="490.9" y="94.4">24V</text>
<text x="503.2" y="95.8">1N4007</text>
<text x="347.6" y="101.1" transform="rotate(-90 347.6 101.1)">GND_24V</text>
<text x="432.9" y="98.5">1k</text>
<text x="466.9" y="101.6" transform="rotate(-90 466.9 101.6)">+24V</text>
<text x="42" y="107.5">Contact NC : fermé au repos</text>
<text x="317.1" y="107.6" transform="rotate(-90 317.1 107.6)">GND_5V</text>
<text x="68.9" y="113.9">3.3V_ESP</text>
<text x="449.8" y="111.1">2N2222A</text>
<text x="385.7" y="117" transform="rotate(-90 385.7 117)">GND_ESP</text>
<text x="29.1" y="123.9">2.2k</text>
<text x="45.9" y="120.3">1</text>
<text x="50.2" y="120.2">A</text>
<text x="65.3" y="120.2">C</text>
<text x="69.9" y="120.3">4</text>
<text x="74.8" y="123.9">10k</text>
<text x="175.6" y="124">3.3V_ESP</text>
<text x="238.9" y="125.4">1</text>
<text x="284.3" y="125.4">30</text>
<text x="45.9" y="127.9">2</text>
<text x="50.2" y="130.4">K</text>
<text x="65.4" y="130.4">E</text>
<text x="69.9" y="127.9">3</text>
<text x="83.9" y="129.1">Cp_D33</text>
<text x="152.6" y="130.5">1</text>
<text x="156.8" y="130.4">A</text>
<text x="172" y="130.4">C</text>
<text x="176.6" y="130.5">4</text>
<text x="238.9" y="127.9">2</text>
<text x="238.9" y="130.5">3</text>
<text x="243.6" y="126.3">EN</text>
<text x="243.6" y="128.8">VP</text>
<text x="243.6" y="131.3">VN</text>
<text x="276.4" y="126.5">D23</text>
<text x="276.4" y="129.1">D22</text>
<text x="276.4" y="131.6">TX0</text>
<text x="284.3" y="127.9">29</text>
<text x="284.3" y="130.5">28</text>
<text x="297.2" y="126.6">AM_D23</text>
<text x="379.7" y="126.6">+5V</text>
<text x="402.4" y="131.8">5V</text>
<text x="429.3" y="126.6">GND_5V</text>
<text x="49.4" y="133.1">PC817</text>
<text x="135.7" y="134.1">2.2k</text>
<text x="181.5" y="134.1">10k</text>
<text x="214.1" y="134.2">Rth1_D34</text>
<text x="214.1" y="136.7">Rth2_D35</text>
<text x="238.9" y="133">4</text>
<text x="238.9" y="135.5">5</text>
<text x="243.6" y="133.9">D34</text>
<text x="243.6" y="136.4">D35</text>
<text x="254.6" y="132.1">ESP32 DEVKIT</text>
<text x="260.4" y="136.4">BY</text>
<text x="276.4" y="134.1">RX0</text>
<text x="276.4" y="136.7">D21</text>
<text x="284.3" y="133">27</text>
<text x="284.3" y="135.5">26</text>
<text x="299.8" y="136.7">AP_D21</text>
<text x="482.2" y="134.2" transform="rotate(-90 482.2 134.2)">GND_24V</text>
<text x="26.2" y="141.6">SW-SPST</text>
<text x="55.8" y="139.3">GND_ESP</text>
<text x="152.6" y="138.1">2</text>
<text x="156.1" y="143.2">PC817</text>
<text x="156.8" y="140.5">K</text>
<text x="172.1" y="140.5">E</text>
<text x="176.6" y="138.1">3</text>
<text x="190.6" y="139.3">Rt_D27</text>
<text x="215.9" y="141.8">Cp_D33</text>
<text x="216" y="139.3">S1_D32</text>
<text x="238.9" y="138.1">6</text>
<text x="238.9" y="140.6">7</text>
<text x="238.9" y="143.2">8</text>
<text x="243.6" y="139">D32</text>
<text x="243.6" y="141.5">D33</text>
<text x="243.6" y="144">D25</text>
<text x="256.1" y="140.2">CHANCUCO</text>
<text x="276.4" y="139.2">D19</text>
<text x="276.4" y="141.8">D18</text>
<text x="284.3" y="138.1">25</text>
<text x="284.3" y="140.6">24</text>
<text x="284.3" y="143.2">23</text>
<text x="299.8" y="139.3">KM2_D19</text>
<text x="430.5" y="139.3">+5V</text>
<text x="451.7" y="140.6" transform="rotate(-90 451.7 140.6)">GND_5V</text>
<text x="162.5" y="149.4">GND_ESP</text>
<text x="214.2" y="146.9">KM1_D26</text>
<text x="216.4" y="149.4">Rt_D27</text>
<text x="216.5" y="144.4">St_D25</text>
<text x="237.8" y="148.2">10</text>
<text x="238.9" y="145.7">9</text>
<text x="243.6" y="146.6">D26</text>
<text x="243.6" y="149.1">D27</text>
<text x="276.4" y="144.3">D5</text>
<text x="276.4" y="146.8">TX2</text>
<text x="276.4" y="149.4">RX2</text>
<text x="284.3" y="145.7">22</text>
<text x="284.3" y="148.2">21</text>
<text x="299.8" y="144.4">Dcy_D5</text>
<text x="50.7" y="154.5">GND_ESP</text>
<text x="95.3" y="152">+3.3V</text>
<text x="132.8" y="151.7">SW-SPST</text>
<text x="237.8" y="153.3">12</text>
<text x="237.8" y="155.9">13</text>
<text x="237.9" y="150.8">11</text>
<text x="243.6" y="151.7">D14</text>
<text x="243.6" y="154.2">D12</text>
<text x="277.4" y="151.9">D4</text>
<text x="277.4" y="154.5">D2</text>
<text x="284.3" y="150.8">20</text>
<text x="284.3" y="153.3">19</text>
<text x="284.3" y="155.9">18</text>
<text x="480.8" y="151.7">5V</text>
<text x="494.1" y="155.7">Charge 24 V : bobine du distributeur A-</text>
<text x="237.8" y="158.4">14</text>
<text x="237.8" y="160.9">15</text>
<text x="243.6" y="156.7">D13</text>
<text x="243.6" y="159.3">GND</text>
<text x="243.6" y="161.8">VIN</text>
<text x="276.4" y="157">D15</text>
<text x="276.4" y="159.5">GND</text>
<text x="284.3" y="158.4">17</text>
<text x="284.3" y="160.9">16</text>
<text x="299.8" y="159.6">GND_ESP</text>
<text x="396.4" y="158.4">1</text>
<text x="400.7" y="158.3">A</text>
<text x="415.8" y="158.3">C</text>
<text x="420.4" y="158.4">4</text>
<text x="448.7" y="158.1">1N4007</text>
<text x="25" y="162.5" transform="rotate(-90 25 162.5)">+24V</text>
<text x="45.3" y="164.6" transform="rotate(-90 45.3 164.6)">GND_24V</text>
<text x="79.1" y="167.2">3.3V_ESP</text>
<text x="276.4" y="162.1">3.3V</text>
<text x="299.8" y="162.1">3.3V_ESP</text>
<text x="360.1" y="162.1">AM_D23</text>
<text x="382.1" y="164.6">220</text>
<text x="396.4" y="166">2</text>
<text x="420.4" y="166">3</text>
<text x="131.7" y="172.7" transform="rotate(-90 131.7 172.7)">+24V</text>
<text x="399.9" y="171.2">PC817</text>
<text x="400.7" y="168.5">K</text>
<text x="415.9" y="168.5">E</text>
<text x="501.1" y="170.6">24V</text>
<text x="513.3" y="172">1N4007</text>
<text x="35.7" y="177.4">+24V</text>
<text x="104.2" y="177.4">GND_24V</text>
<text x="152" y="174.8" transform="rotate(-90 152 174.8)">GND_24V</text>
<text x="240.9" y="175.5">ESP32 DEVKIT CHANCUCO</text>
<text x="443.1" y="174.7">1k</text>
<text x="477.1" y="177.8" transform="rotate(-90 477.1 177.8)">+24V</text>
<text x="69.7" y="182.6">24V</text>
<text x="460" y="187.3">2N2222A</text>
<text x="221.3" y="195.2">3.3V_ESP</text>
<text x="313.7" y="195.2">+5V</text>
<text x="395.8" y="193.2" transform="rotate(-90 395.8 193.2)">GND_ESP</text>
<text x="135" y="200.2">3.3V_ESP</text>
<text x="198.3" y="201.6">1</text>
<text x="202.6" y="201.5">A</text>
<text x="217.7" y="201.5">C</text>
<text x="222.3" y="201.6">4</text>
<text x="58.8" y="207.9">3.3V_ESP</text>
<text x="111.9" y="206.7">1</text>
<text x="116.2" y="206.6">A</text>
<text x="131.3" y="206.6">C</text>
<text x="135.9" y="206.7">4</text>
<text x="178.9" y="205.2">2.2k</text>
<text x="198.3" y="209.2">2</text>
<text x="222.3" y="209.2">3</text>
<text x="227.2" y="205.2">10k</text>
<text x="364" y="207.6">5V</text>
<text x="35.7" y="214.3">1</text>
<text x="40" y="214.2">A</text>
<text x="55.1" y="214.2">C</text>
<text x="59.7" y="214.3">4</text>
<text x="97.6" y="210.3">2.2k</text>
<text x="111.9" y="214.3">2</text>
<text x="135.9" y="214.3">3</text>
<text x="140.8" y="210.3">10k</text>
<text x="149.9" y="215.5">Rth2_D35</text>
<text x="201.8" y="214.3">PC817</text>
<text x="202.6" y="211.7">K</text>
<text x="217.8" y="211.7">E</text>
<text x="236.3" y="210.4">Dcy_D5</text>
<text x="279.6" y="214.3">1</text>
<text x="283.8" y="214.2">A</text>
<text x="299" y="214.2">C</text>
<text x="303.6" y="214.3">4</text>
<text x="331.9" y="214">1N4007</text>
<text x="377.2" y="211.6">Charge 24 V : bobine du contacteur KM1</text>
<text x="492.3" y="210.4" transform="rotate(-90 492.3 210.4)">GND_24V</text>
<text x="18.9" y="217.9">2.2k</text>
<text x="35.7" y="221.9">2</text>
<text x="59.7" y="221.9">3</text>
<text x="64.6" y="217.9">10k</text>
<text x="115.4" y="219.4">PC817</text>
<text x="116.2" y="216.8">K</text>
<text x="131.4" y="216.8">E</text>
<text x="208.2" y="220.6">GND_ESP</text>
<text x="242.1" y="218">KM1_D26</text>
<text x="265.3" y="220.4">220</text>
<text x="279.6" y="221.9">2</text>
<text x="303.6" y="221.9">3</text>
<text x="461.9" y="216.8" transform="rotate(-90 461.9 216.8)">GND_5V</text>
<text x="39.2" y="227">PC817</text>
<text x="40" y="224.4">K</text>
<text x="55.2" y="224.4">E</text>
<text x="73.7" y="223.1">Rth1_D34</text>
<text x="94.7" y="227.9">SW-SPST</text>
<text x="121.8" y="225.6">GND_ESP</text>
<text x="176" y="222.8">SW-SPST</text>
<text x="283.1" y="227">PC817</text>
<text x="283.8" y="224.4">K</text>
<text x="299.1" y="224.4">E</text>
<text x="384.2" y="226.5">24V</text>
<text x="396.5" y="227.9">1N4007</text>
<text x="45.6" y="233.3">GND_ESP</text>
<text x="326.2" y="230.6">1k</text>
<text x="360.3" y="233.6" transform="rotate(-90 360.3 233.6)">+24V</text>
<text x="13.5" y="238.1">SW-SPST</text>
<text x="174.8" y="243.8" transform="rotate(-90 174.8 243.8)">+24V</text>
<text x="197.7" y="245.9" transform="rotate(-90 197.7 245.9)">GND_24V</text>
<text x="343.2" y="243.2">2N2222A</text>
<text x="93.6" y="248.9" transform="rotate(-90 93.6 248.9)">+24V</text>
<text x="111.3" y="251" transform="rotate(-90 111.3 251)">GND_24V</text>
<text x="279" y="249.1" transform="rotate(-90 279 249.1)">GND_ESP</text>
<text x="12.3" y="259.1" transform="rotate(-90 12.3 259.1)">+24V</text>
<text x="35.1" y="258.6" transform="rotate(-90 35.1 258.6)">GND_24V</text>
<text x="375.5" y="266.2" transform="rotate(-90 375.5 266.2)">GND_24V</text>
<text x="345" y="272.7" transform="rotate(-90 345 272.7)">GND_5V</text>
</g>
</svg>
